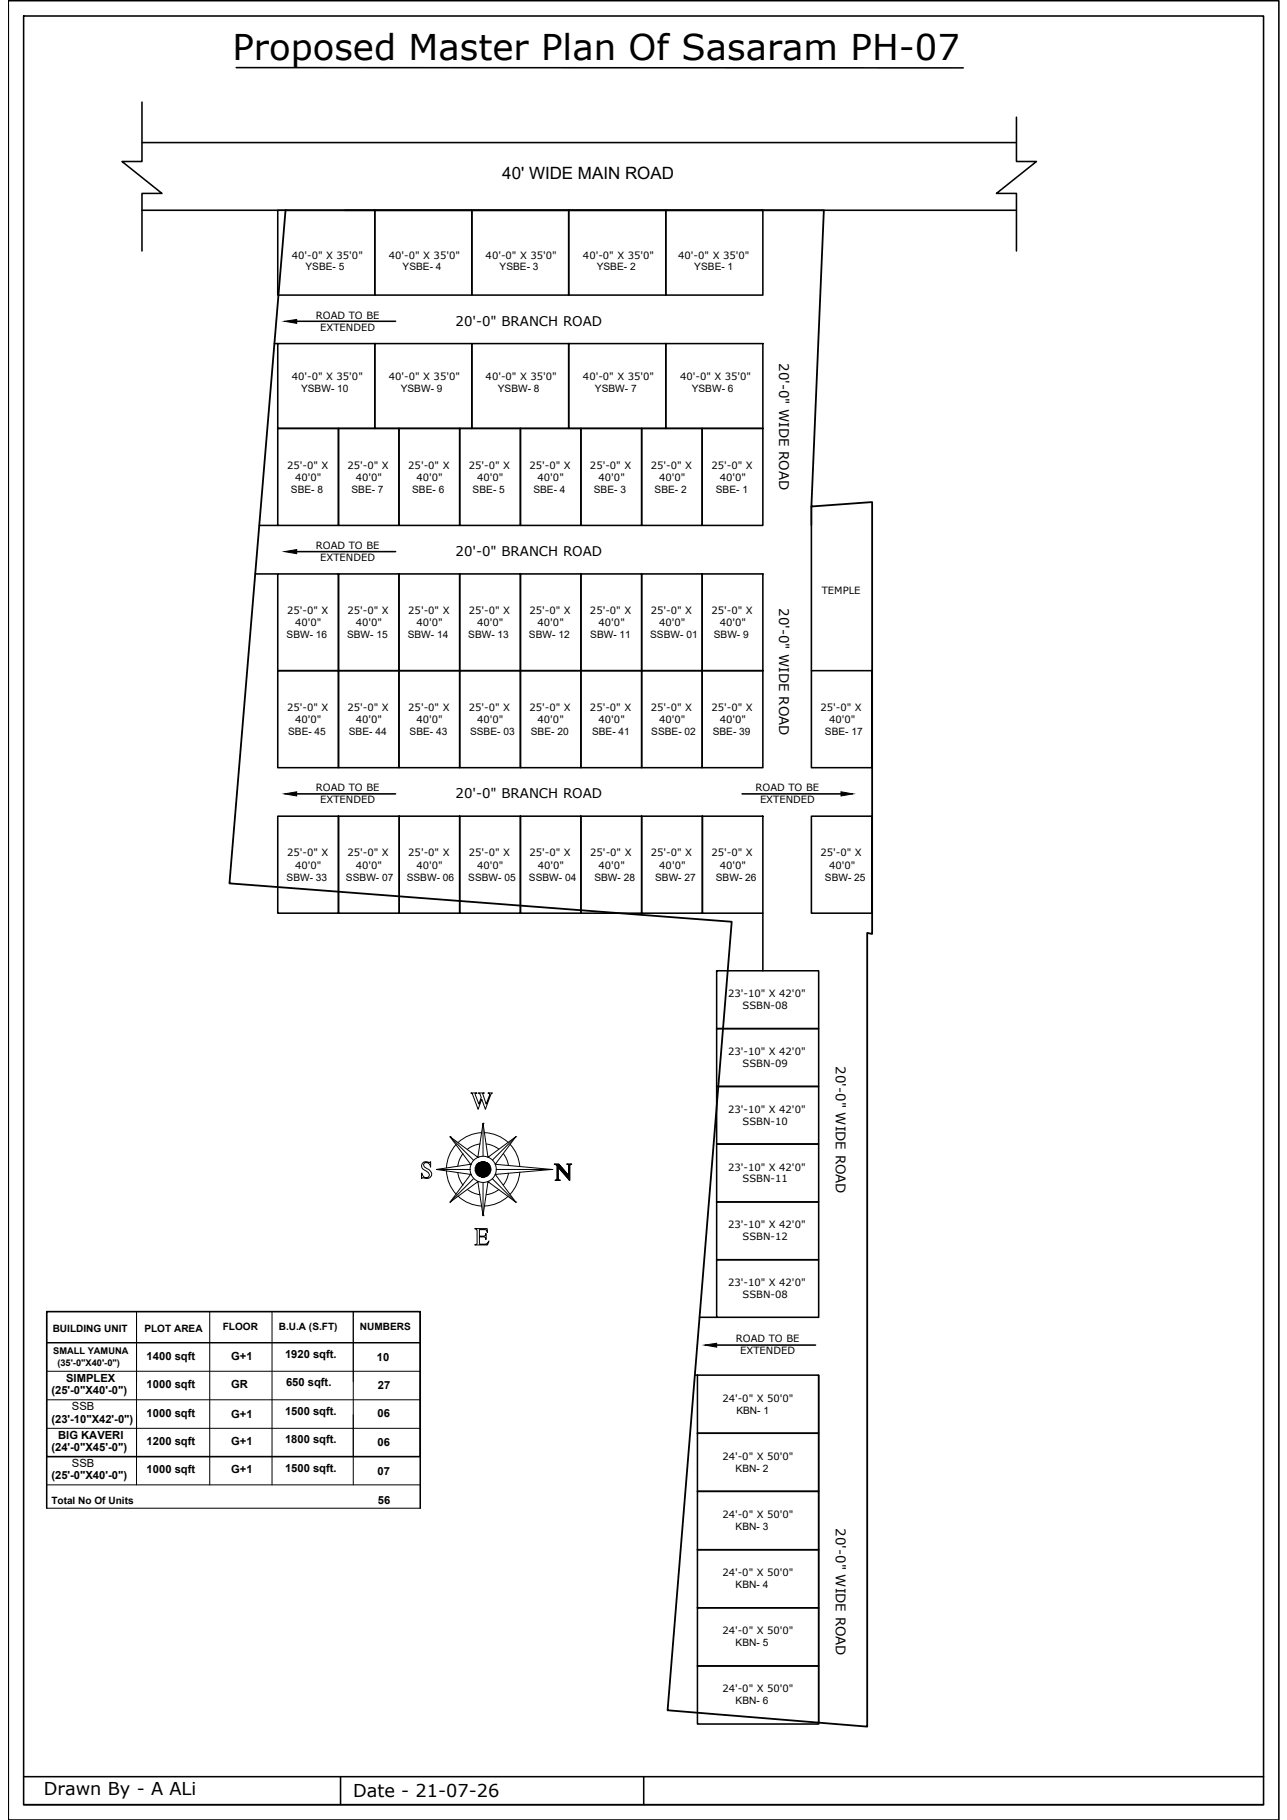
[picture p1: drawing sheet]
<svg xmlns="http://www.w3.org/2000/svg" width="210mm" height="297mm" viewBox="0 0 210 297" stroke-linecap="round" stroke-linejoin="round" font-family="sans-serif">
<!-- layer: PDF4_0 -->
<g fill="#000" stroke="#000" stroke-width=".16">
<path d="M46.4 52.4l2-.3v.7zM46.4 90l2-.3v.7zM46.4 129.6l2-.4v.7zM137.2 129.2l1.9 .4-1.9 .3zM114.9 219.5l2-.3v.7z"/>
<path d="M78.7 189.6l.4 .1zM78.4 189.7h.7z"/>
<path d="M78.4 189.7l.9 .1zM78.2 189.8l.2-.1 .9 .1z"/>
<path d="M78.4 192.1h.7zM78.4 192.1h.5z"/>
<path d="M78.2 189.8l1.3 .1zM78 189.9l.2-.1 1.3 .1z"/>
<path d="M78.2 192l.9 .1 .2-.1zM78.2 192l.9 .1z"/>
<path d="M78 189.9l1.7 .1-.2-.1zM78 189.9l1.7 .1h-1.8z"/>
<path d="M78 191.8l1.3 .2 .2-.2zM78 191.8l1.3 .2h-1.1z"/>
<path d="M77.9 190l1.9 .2-.1-.2zM77.9 190l1.9 .2h-2.1z"/>
<path d="M77.9 191.7l1.6 .1 .2-.1zM77.9 191.7l1.6 .1h-1.5z"/>
<path d="M77.7 190.2l2.3 .4-.2-.4zM77.7 190.2l2.3 .4h-2.5z"/>
<path d="M77.7 191.5l2 .2 .1-.2zM77.7 191.5l2 .2h-1.8z"/>
<path d="M77.5 190.6l2.5 .5v-.5zM77.5 190.6l2.5 .5h-2.5z"/>
<path d="M77.5 191.1l2.3 .4 .2-.4zM77.5 191.1l2.3 .4h-2.1z"/>
</g>
<g fill="none" stroke="#000" stroke-width=".25">
<path d="M1.4 .1h207.2v296.9h-207.2zM3.9 2.6h202.2v291.9h-202.2zM23.2 16.7v9.7h-3.3l6.5 5.2h-3.2v9.4M38.5 11l118.6 .1M165.8 19.1v7.3h3.2l-6.5 5.2h3.3v9.4M23.2 23.3h142.6M23.2 34.3h23.4M45.3 34.3h15.8v13.9h-15.8zM56.2 34.3h109.6M61.1 34.3h15.9v13.9h-15.9zM77 34.3h15.8v13.9h-15.8zM92.8 34.3h15.8v13.9h-15.8z"/>
<path d="M108.6 34.3h15.8v13.9h-15.8zM44.7 56.1h.6M45.3 56.1h15.8v13.8h-15.8zM48.4 52.4h16.1M61.1 56.1h15.9v13.8h-15.9zM77 56.1h15.8v13.8h-15.8zM92.8 56.1h15.8v13.8h-15.8zM108.6 56.1h15.8v13.8h-15.8zM45.3 69.9h9.9v15.9h-9.9zM55.2 69.9h9.9v15.9h-9.9zM65.1 69.9h9.9v15.9h-9.9zM75 69.9h9.9v15.9h-9.9z"/>
<path d="M84.9 69.9h9.8v15.9h-9.8zM94.7 69.9h9.9v15.9h-9.9zM104.6 69.9h9.9v15.9h-9.9zM114.5 69.9h9.9v15.9h-9.9zM41.6 93.7h3.7M42.3 85.8h3M45.3 93.7h9.9v15.8h-9.9zM48.4 90h16.1M55.2 93.7h9.9v15.8h-9.9zM65.1 93.7h9.9v15.8h-9.9zM75 93.7h9.9v15.8h-9.9zM84.9 93.7h9.8v15.8h-9.8z"/>
<path d="M94.7 93.7h9.9v15.8h-9.9zM104.6 93.7h9.9v15.8h-9.9zM114.5 93.7h9.9v15.8h-9.9zM45.3 109.5h9.9v15.8h-9.9zM55.2 109.5h9.9v15.8h-9.9zM65.1 109.5h9.9v15.8h-9.9zM75 109.5h9.9v15.8h-9.9zM84.9 109.5h9.8v15.8h-9.8zM94.7 109.5h9.9v15.8h-9.9zM104.6 109.5h9.9v15.8h-9.9zM114.5 109.5h9.9v15.8h-9.9zM142.2 109.5h-9.9v15.8h9.9v-15.8v15.8"/>
<path d="M45.3 133.2h9.9v15.8h-9.9zM48.4 129.6h16.1M55.2 133.2h9.9v15.8h-9.9zM65.1 133.2h9.9v15.8h-9.9zM75 133.2h9.9v15.8h-9.9zM84.9 133.2h9.8v15.8h-9.8zM94.7 133.2h9.9v15.8h-9.9zM104.6 133.2h10v15.8h-10zM114.6 133.2h9.8v15.8h-9.8zM121 129.6h16.2M142.2 133.2h-9.9v15.8h9.9v-15.8v15.8M116.9 158.4h16.6v9.5h-16.6z"/>
<path d="M116.9 167.9h16.6v9.4h-16.6zM116.9 177.3h16.6v9.4h-16.6zM116.9 186.7h16.6v9.5h-16.6zM116.9 196.2h16.6v9.4h-16.6zM7.6 214.1h60.9v23.6h-60.9zM114.1 215h2.8M116.9 205.6h16.6v9.4h-16.6zM116.9 219.5h16.1M7.6 237.7v8.5M68.5 225.2v21M113.3 224.4h.4M113.7 224.4h19.8v9.5h-19.8z"/>
<path d="M113.7 233.9h19.8v9.5h-19.8zM133.5 224.4v56.8M113.7 243.4h19.8v9.5h-19.8zM113.7 252.9h19.8v9.5h-19.8zM113.7 262.4h19.8v9.5h-19.8zM113.7 271.9h19.8v9.5h-19.8zM3.9 294.5h202.2M3.9 290h202.2M55.5 290v4.5M105 290v4.5"/>
</g>
<path d="M46.6 34.3h87.8l-2.1 48.4 9.9-.8v70.5l-.8-.1v129.5l-32.5-2.7 10.4-128.7-81.9-6.2z" fill="none" stroke="#000" stroke-width=".3"/>
<!-- layer: PDF4_PDF3_textss -->
<path d="M22.3 214.1v28.2M34.2 214.1v28.2M44.4 214.1v28.2M57.6 214.1v28.2M68.5 214.1v11.1v-11.1h-60.9v23.6h60.9M68.5 219.1h-60.9h60.9M7.6 228.5h60.9M7.6 233.1h60.9M7.6 223.8h60.9M7.6 246.2h60.9M7.6 242.3h60.9" fill="none" stroke="#000" stroke-width=".16"/>
<!-- layer: PDF4_0 -->
<g fill="none" stroke="#000" stroke-width=".16">
<path d="M76.8 178.4h1l-.3 .1v.2l.6 1.5 .4-1.1-.2-.6-.3-.1h1l-.3 .2 .6 1.6 .5-1.4v-.3l-.2-.1h.7l-.3 .3-.8 2.3-.6-1.6-.6 1.6-1-2.5zM68.9 189.9a1.04 1.04 0 0 1 1.2-.2l.1-.1v.9a.8 .8 0 0 0-.6-.7 .43 .43 0 0 0-.5 .3 .43 .43 0 0 0 .4 .5l.1 .1a.83 .83 0 0 1 .8 .6 .83 .83 0 0 1-.3 .9 1.39 1.39 0 0 1-1.2 0l-.2 .1v-.8h.1a.6 .6 0 0 0 .5 .7 .6 .6 0 0 0 .7-.5l-.5-.6a.84 .84 0 0 1-.6-1.2zM71.2 190.9h.1M71.2 190.9h5.4M72.8 191.1l.4 1.8 .5 1 .7 1M73.4 185.5l4.5 3.4 .9-5.6 .8 5.6 4.5-3.4-3.3 4.5 9.2 .9-9.2 .8 3.3 4.5-4.5-3.3-.8 5.5-.9-5.5-4.5 3.3 3.4-4.5-5.6-.8 5.6-.9zM73.4 185.5h.1M73.4 185.5l3.8 3.8M74.4 186.8l-.7 .9-.5 1.1-.4 1.8M74.7 191.4l.3 1.2 .5 .8M74.7 195.2l1 .8 1.1 .5 1.8 .3M75.5 188.3l-.5 .7-.3 1.3"/>
<path d="M76.2 194.1l1.2 .7 .9 .2M76.6 190.9h.1M76.8 190h.1M76.8 191.7h.1M77.2 192.4l-3.8 3.8M77.5 190.9h.1M77.9 192.9h.1M77.9 188.9h.1M78.3 186.7l-.9 .2-1.2 .7M78.6 184.9l-1.8 .3-1.1 .5-1 .7M78.8 198.4h.1M78.8 183.3h.1"/>
<path d="M78.8 183.3v5.4M78.8 193v5.4M79 184.9l1.8 .3 1.1 .5 1 .7M79.3 186.7l.9 .2 1.2 .7M79.6 192.9h.1M79.6 188.9h.1M80.3 192.4l3.8 3.8M80.8 191.7h.1M80.8 190h.1M80.9 190.9h9.1M81.4 194.1l-1.2 .7-.9 .2M82.1 188.3l.4 .7 .4 1.2"/>
<path d="M82.9 195.2l-1 .8-1.1 .5-1.8 .3M82.9 191.5l-.4 1.2-.4 .7M83.2 186.8l1 1.4 .4 1 .2 1.2M84.1 196.2h.1M84.1 185.5h.1M84.1 185.5l-3.8 3.8M84.8 191.3l-.2 1.1-.4 1.1-1 1.4M90 190.9h.1M90.5 190h.6M90.6 190.1h.6M90.7 192.6h.6M90.7 190.1h.5"/>
<path d="M90.8 190.1h.5M90.8 192.6h.3M90.8 190.2l2 2.2M90.8 192.5h.3M90.9 190.4v2.1M90.9 192.3l-.1 .2M90.9 190.2l1.9 2.1M91 190.4v2.1M91 190.2l1.8 2M91 192.3l.1 .2M91 190.2l1.8 1.9M91 190.5h.1"/>
<path d="M91.1 190.6h.1M91.1 190.2l1.7 1.9M91.1 190.2l1.7 1.8M91.2 190.2l1.6 1.8M91.3 190.2l1.5 1.7M92.5 190h.6M92.7 190.1h.3M92.7 190.1h.1M92.8 191.8v-1.6l-.2-.2h-.2h.9h-.3l-.1 .2v2.4l-1.8-2v1.8l.3 .2h-.9l.3-.2v-2.1v-.2l-.4-.1h.7l1.7 1.8M92.8 190.1v2.4M92.8 190.1v2.5M92.9 190.1v2.5"/>
<path d="M93 190.1h-.1M77.4 200.5h2.1v.7l-.3-.5h-1v1h.8l.3-.4v1l-.3-.4h-.8v1l.1 .2h.9l.6-.5-.3 .6h-2.1l.4-.1v-.2v-2.1z"/>
<circle cx="78.8" cy="190.8" r="2.14"/>
<circle cx="78.8" cy="190.8" r="1.25"/>
</g>
<!-- layer: 0 -->
<path d="M132.3 82.7h.1M132.3 82.7v26.8M124.4 149v9.4" fill="none" stroke="#000" stroke-width=".25"/>
<text font-size="5.8" x="37.9" y="9.8">Proposed Master Plan Of Sasaram PH-07</text>
<g font-size="2.9">
<text x="7.2" y="293">Drawn By - A ALi</text>
<text x="57.6" y="293.3">Date - 21-07-26</text>
</g>
<text font-size="2.8" x="81.9" y="29.3">40' WIDE MAIN ROAD</text>
<g font-size="2.2">
<text x="74.3" y="53.2">20'-0&quot; BRANCH ROAD</text>
<text x="127.1" y="59.3" transform="rotate(90 127.1 59.3)">20'-0&quot; WIDE ROAD</text>
<text x="74.3" y="90.7">20'-0&quot; BRANCH ROAD</text>
<text x="127.1" y="99.3" transform="rotate(90 127.1 99.3)">20'-0&quot; WIDE ROAD</text>
<text x="74.3" y="130.3">20'-0&quot; BRANCH ROAD</text>
<text x="136.3" y="174.1" transform="rotate(90 136.3 174.1)">20'-0&quot; WIDE ROAD</text>
<text x="136.3" y="249.5" transform="rotate(90 136.3 249.5)">20'-0&quot; WIDE ROAD</text>
</g>
<g font-size="1.8">
<text x="23.9" y="221.9">1400 sqft</text>
<text x="37.7" y="221.9">G+1</text>
<text x="46.5" y="221.6">1920 sqft.</text>
<text x="8.4" y="227.5">(25'-0&quot;X40'-0&quot;)</text>
<text x="10.8" y="225.6">SIMPLEX</text>
<text x="23.9" y="226.6">1000 sqft</text>
<text x="37.7" y="226.6">GR</text>
<text x="46.7" y="226.3">650 sqft.</text>
<text x="61.5" y="222.1">10</text>
<text x="61.6" y="226.8">27</text>
<text x="8.4" y="232.2">(23'-10&quot;X42'-0&quot;)</text>
<text x="11.7" y="230.2">SSB</text>
<text x="23.9" y="231.2">1000 sqft</text>
<text x="37.7" y="231.4">G+1</text>
<text x="46.5" y="230.9">1500 sqft.</text>
<text x="61.6" y="231.3">06</text>
<text x="8.4" y="236.8">(24'-0&quot;X45'-0&quot;)</text>
<text x="9.5" y="234.9">BIG KAVERI</text>
<text x="11.7" y="239.4">SSB</text>
<text x="23.9" y="235.9">1200 sqft</text>
<text x="37.7" y="235.9">G+1</text>
<text x="46.5" y="235.6">1800 sqft.</text>
<text x="61.6" y="236">06</text>
<text x="8.4" y="241.5">(25'-0&quot;X40'-0&quot;)</text>
<text x="23.9" y="240.5">1000 sqft</text>
<text x="37.7" y="240.5">G+1</text>
<text x="46.5" y="240.2">1500 sqft.</text>
<text x="61.6" y="240.7">07</text>
<text x="61.6" y="245.4">56</text>
</g>
<g font-size="1.7">
<text x="49.8" y="44.1">YSBE- 5</text>
<text x="65.7" y="44.1">YSBE- 4</text>
<text x="81.5" y="44.1">YSBE- 3</text>
<text x="97.3" y="44.1">YSBE- 2</text>
<text x="113.2" y="44.1">YSBE- 1</text>
<text x="49.1" y="63.9">YSBW- 10</text>
<text x="65.4" y="63.9">YSBW- 9</text>
<text x="81.2" y="63.9">YSBW- 8</text>
<text x="97" y="63.9">YSBW- 7</text>
<text x="112.8" y="63.9">YSBW- 6</text>
<text x="47.5" y="80.5">SBE- 8</text>
<text x="57.3" y="80.5">SBE- 7</text>
<text x="67.2" y="80.5">SBE- 6</text>
<text x="77.1" y="80.5">SBE- 5</text>
<text x="87" y="80.5">SBE- 4</text>
<text x="96.9" y="80.5">SBE- 3</text>
<text x="106.8" y="80.5">SBE- 2</text>
<text x="116.8" y="80.5">SBE- 1</text>
<text x="46.7" y="104.2">SBW- 16</text>
<text x="56.6" y="104.2">SBW- 15</text>
<text x="66.5" y="104.2">SBW- 14</text>
<text x="76.4" y="104.2">SBW- 13</text>
<text x="86.3" y="104.2">SBW- 12</text>
<text x="96.3" y="104.2">SBW- 11</text>
<text x="106" y="104.2">SSBW- 01</text>
<text x="116.4" y="104.2">SBW- 9</text>
<text x="134.5" y="120">SBE- 17</text>
<text x="47" y="120">SBE- 45</text>
<text x="56.9" y="120">SBE- 44</text>
<text x="66.8" y="120">SBE- 43</text>
<text x="76.7" y="120">SSBE- 03</text>
<text x="86.6" y="120">SBE- 20</text>
<text x="96.6" y="120">SBE- 41</text>
<text x="106.2" y="120">SSBE- 02</text>
<text x="116.2" y="120">SBE- 39</text>
<text x="46.7" y="143.7">SBW- 33</text>
<text x="56.4" y="143.7">SSBW- 07</text>
<text x="66.3" y="143.7">SSBW- 06</text>
<text x="76.4" y="143.7">SSBW- 05</text>
<text x="86.3" y="143.7">SSBW- 04</text>
<text x="96.9" y="143.7">SBW- 28</text>
<text x="106.8" y="143.7">SBW- 27</text>
<text x="116.8" y="143.7">SBW- 26</text>
<text x="134.5" y="143.7">SBW- 25</text>
<text x="120.1" y="230.7">KBN- 1</text>
<text x="120" y="240.2">KBN- 2</text>
<text x="120" y="249.7">KBN- 3</text>
<text x="120" y="259.2">KBN- 4</text>
<text x="120" y="268.7">KBN- 5</text>
<text x="120" y="278.2">KBN- 6</text>
</g>
<g font-size="1.6">
<text x="47.6" y="42.2">40'-0&quot; X 35'0&quot;</text>
<text x="63.4" y="42.2">40'-0&quot; X 35'0&quot;</text>
<text x="79.2" y="42.2">40'-0&quot; X 35'0&quot;</text>
<text x="95.1" y="42.2">40'-0&quot; X 35'0&quot;</text>
<text x="110.6" y="42.2">40'-0&quot; X 35'0&quot;</text>
<text x="51.5" y="52">ROAD TO BE</text>
<text x="52.2" y="54">EXTENDED</text>
<text x="47.6" y="62">40'-0&quot; X 35'0&quot;</text>
<text x="63.4" y="62">40'-0&quot; X 35'0&quot;</text>
<text x="79.2" y="62">40'-0&quot; X 35'0&quot;</text>
<text x="95.1" y="62">40'-0&quot; X 35'0&quot;</text>
<text x="110.9" y="62">40'-0&quot; X 35'0&quot;</text>
<text x="46.8" y="76.5">25'-0&quot; X</text>
<text x="56.7" y="76.5">25'-0&quot; X</text>
<text x="66.6" y="76.5">25'-0&quot; X</text>
<text x="76.5" y="76.5">25'-0&quot; X</text>
<text x="86.4" y="76.5">25'-0&quot; X</text>
<text x="96.2" y="76.5">25'-0&quot; X</text>
<text x="106.1" y="76.5">25'-0&quot; X</text>
<text x="116" y="76.5">25'-0&quot; X</text>
<text x="48.1" y="78.5">40'0&quot;</text>
<text x="58" y="78.5">40'0&quot;</text>
<text x="67.9" y="78.5">40'0&quot;</text>
<text x="77.8" y="78.5">40'0&quot;</text>
<text x="87.7" y="78.5">40'0&quot;</text>
<text x="97.6" y="78.5">40'0&quot;</text>
<text x="107.5" y="78.5">40'0&quot;</text>
<text x="117.4" y="78.5">40'0&quot;</text>
<text x="51.5" y="89.6">ROAD TO BE</text>
<text x="52.2" y="91.6">EXTENDED</text>
<text x="46.8" y="100.2">25'-0&quot; X</text>
<text x="56.7" y="100.2">25'-0&quot; X</text>
<text x="66.6" y="100.2">25'-0&quot; X</text>
<text x="76.5" y="100.2">25'-0&quot; X</text>
<text x="86.4" y="100.2">25'-0&quot; X</text>
<text x="96.2" y="100.2">25'-0&quot; X</text>
<text x="106.1" y="100.2">25'-0&quot; X</text>
<text x="116" y="100.2">25'-0&quot; X</text>
<text x="134" y="97">TEMPLE</text>
<text x="48.1" y="102.2">40'0&quot;</text>
<text x="58" y="102.2">40'0&quot;</text>
<text x="67.9" y="102.2">40'0&quot;</text>
<text x="77.8" y="102.2">40'0&quot;</text>
<text x="87.7" y="102.2">40'0&quot;</text>
<text x="97.6" y="102.2">40'0&quot;</text>
<text x="107.5" y="102.2">40'0&quot;</text>
<text x="117.4" y="102.2">40'0&quot;</text>
<text x="46.8" y="116">25'-0&quot; X</text>
<text x="48.1" y="118.1">40'0&quot;</text>
<text x="56.7" y="116">25'-0&quot; X</text>
<text x="58" y="118.1">40'0&quot;</text>
<text x="66.6" y="116">25'-0&quot; X</text>
<text x="67.9" y="118.1">40'0&quot;</text>
<text x="76.5" y="116">25'-0&quot; X</text>
<text x="77.8" y="118.1">40'0&quot;</text>
<text x="86.4" y="116">25'-0&quot; X</text>
<text x="87.7" y="118.1">40'0&quot;</text>
<text x="96.2" y="116">25'-0&quot; X</text>
<text x="97.6" y="118.1">40'0&quot;</text>
<text x="106.1" y="116">25'-0&quot; X</text>
<text x="107.5" y="118.1">40'0&quot;</text>
<text x="116" y="116">25'-0&quot; X</text>
<text x="117.4" y="118.1">40'0&quot;</text>
<text x="133.8" y="116">25'-0&quot; X</text>
<text x="135.2" y="118">40'0&quot;</text>
<text x="51.5" y="129.1">ROAD TO BE</text>
<text x="52.2" y="131.1">EXTENDED</text>
<text x="123.2" y="129.1">ROAD TO BE</text>
<text x="124" y="131.1">EXTENDED</text>
<text x="46.8" y="139.8">25'-0&quot; X</text>
<text x="48.1" y="141.8">40'0&quot;</text>
<text x="56.7" y="139.8">25'-0&quot; X</text>
<text x="58" y="141.8">40'0&quot;</text>
<text x="66.6" y="139.8">25'-0&quot; X</text>
<text x="67.9" y="141.8">40'0&quot;</text>
<text x="76.5" y="139.8">25'-0&quot; X</text>
<text x="77.8" y="141.8">40'0&quot;</text>
<text x="86.4" y="139.8">25'-0&quot; X</text>
<text x="87.7" y="141.8">40'0&quot;</text>
<text x="96.3" y="139.8">25'-0&quot; X</text>
<text x="97.6" y="141.8">40'0&quot;</text>
<text x="106.1" y="139.8">25'-0&quot; X</text>
<text x="107.5" y="141.8">40'0&quot;</text>
<text x="116" y="139.8">25'-0&quot; X</text>
<text x="117.4" y="141.8">40'0&quot;</text>
<text x="133.8" y="139.8">25'-0&quot; X</text>
<text x="135.2" y="141.8">40'0&quot;</text>
<text x="118.7" y="162.8">23'-10&quot; X 42'0&quot;</text>
<text x="121.1" y="164.7">SSBN-08</text>
<text x="118.7" y="172.2">23'-10&quot; X 42'0&quot;</text>
<text x="121.1" y="174.1">SSBN-09</text>
<text x="118.7" y="181.6">23'-10&quot; X 42'0&quot;</text>
<text x="121.1" y="183.6">SSBN-10</text>
<text x="118.7" y="191">23'-10&quot; X 42'0&quot;</text>
<text x="121.1" y="193">SSBN-11</text>
<text x="118.7" y="200.5">23'-10&quot; X 42'0&quot;</text>
<text x="121.1" y="202.4">SSBN-12</text>
<text x="118.7" y="209.9">23'-10&quot; X 42'0&quot;</text>
<text x="121.1" y="211.9">SSBN-08</text>
<text x="8.6" y="217.3">BUILDING UNIT</text>
<text x="23.6" y="217.3">PLOT AREA</text>
<text x="36.3" y="217.1">FLOOR</text>
<text x="45.5" y="217">B.U.A (S.FT)</text>
<text x="58.7" y="217">NUMBERS</text>
<text x="120" y="219.1">ROAD TO BE</text>
<text x="120.7" y="221.1">EXTENDED</text>
<text x="117.8" y="228.8">24'-0&quot; X 50'0&quot;</text>
<text x="117.8" y="238.2">24'-0&quot; X 50'0&quot;</text>
<text x="8.4" y="245.4">Total No Of Units</text>
<text x="117.8" y="247.7">24'-0&quot; X 50'0&quot;</text>
<text x="117.8" y="257.2">24'-0&quot; X 50'0&quot;</text>
<text x="117.8" y="266.7">24'-0&quot; X 50'0&quot;</text>
<text x="117.8" y="276.2">24'-0&quot; X 50'0&quot;</text>
</g>
<g font-size="1.5">
<text x="8.7" y="221">SMALL YAMUNA</text>
<text x="9.4" y="223">(35'-0&quot;X40'-0&quot;)</text>
</g>
</svg>
